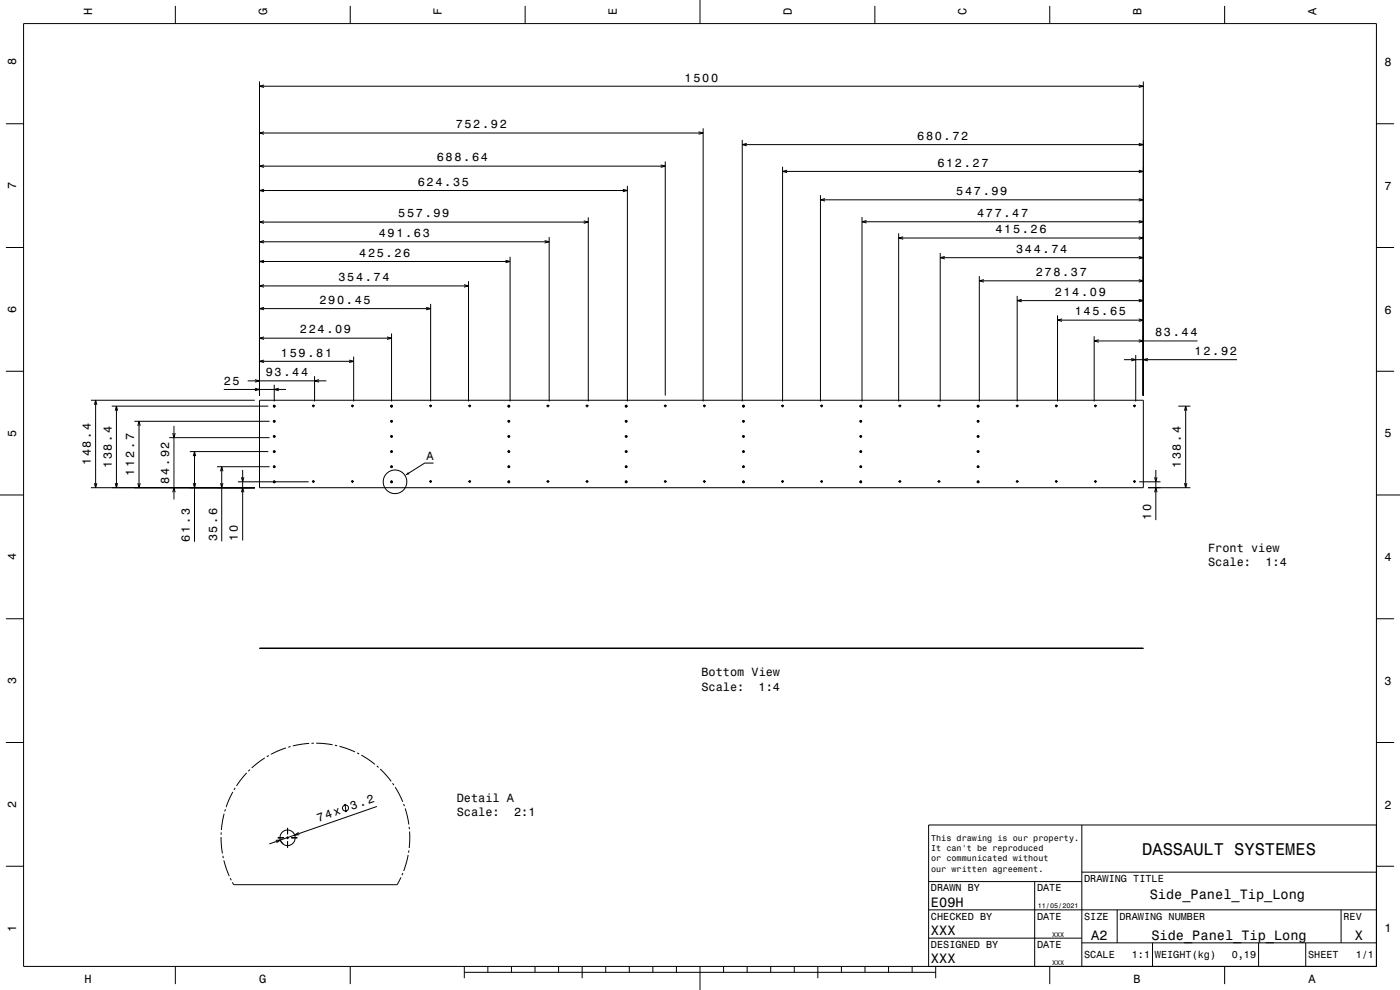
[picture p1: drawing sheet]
<svg xmlns="http://www.w3.org/2000/svg" width="594mm" height="420mm" viewBox="0 0 594 420" stroke-linecap="round" stroke-linejoin="round" font-family="sans-serif">
<g fill="none" stroke="#000" stroke-width=".42">
<path d="M10 10h574v400h-574zM74.4 2.5v7.5M148.6 2.5v7.5M222.8 2.5v7.5M297 0v10M371.2 2.5v7.5M445.4 2.5v7.5M519.6 2.5v7.5M110.1 34.6v133.2M110.1 36.6h375M112 36.1l-1.9 .5 1.9 .5M483.2 36.1l1.9 .5-1.9 .5"/>
<path d="M485.1 34.6v133.2M2.5 52.5h7.5M110.1 56.4h188.2M112 55.9l-1.9 .5 1.9 .6M296.4 55.9l1.9 .5-1.9 .6M298.3 54.4v115.9M314.9 59.4v110.9M584 52.5h7.5M110.1 70.5h172.2M112 70l-1.9 .5 1.9 .5M266.2 78.8v91.5M280.3 70l2 .5-2 .5"/>
<path d="M282.3 68.5v99.3M314.9 61.4h170.2M316.9 60.8l-2 .6 2 .5M332 70.7v99.6M332 72.7h153.1M334 72.2l-2 .5 2 .5M483.2 72.2l1.9 .5-1.9 .5M483.2 60.8l1.9 .6-1.9 .5M110.1 94.2h139.5M110.1 80.8h156.1M112 93.7l-1.9 .5 1.9 .5M112 80.3l-1.9 .5 1.9 .5"/>
<path d="M247.7 93.7l1.9 .5-1.9 .5M249.6 92.2v78.1M264.3 80.3l1.9 .5-1.9 .5M348.1 82.8v87.5M348.1 84.8h137M350 84.3l-1.9 .5 1.9 .5M365.7 92.1v78.2M365.7 94.1h119.4M367.7 93.6l-2 .5 2 .5M381.3 99v71.3M483.2 93.6l1.9 .5-1.9 .5M483.2 84.3l1.9 .5-1.9 .5"/>
<path d="M2.5 105h7.5M110.1 110.9h106.3M110.1 102.6h122.9M112 110.4l-1.9 .5 1.9 .6M112 102.1l-1.9 .5 1.9 .5M198.8 119.3v51M214.5 110.4l1.9 .5-1.9 .6M216.4 108.9v61.4M231.1 102.1l1.9 .5-1.9 .5M233 100.6v69.7M381.3 101h103.8M383.2 100.5l-1.9 .5 1.9 .5"/>
<path d="M398.9 107.3v63M398.9 109.3h86.2M400.9 108.8l-2 .5 2 .5M415.5 117.1v53.2M415.5 119.1h69.6M417.4 118.6l-1.9 .5 1.9 .6M483.2 118.6l1.9 .5-1.9 .6M483.2 108.8l1.9 .5-1.9 .5M483.2 100.5l1.9 .5-1.9 .5M584 105h7.5M110.1 130.9h72.6M110.1 121.3h88.7"/>
<path d="M112 130.4l-1.9 .5 1.9 .5M112 120.8l-1.9 .5 1.9 .5M180.8 130.4l1.9 .5-1.9 .5M182.7 128.9v41.4M196.9 120.8l1.9 .5-1.9 .5M431.6 125.5v44.8M431.6 127.5h53.5M433.5 127l-1.9 .5 1.9 .6M448.7 133.8v36.5M448.7 135.8h36.4M450.6 135.3l-1.9 .5 1.9 .5M483.2 135.3l1.9 .5-1.9 .5"/>
<path d="M483.2 127l1.9 .5-1.9 .6M2.5 157.5h7.5M110.1 153.3h40M110.1 143.5h56M112 152.8l-1.9 .5 1.9 .5M112 143l-1.9 .5 1.9 .5M133.5 159.6v10.7M148.1 152.8l2 .5-2 .5M150.1 151.3v19M164.2 143l1.9 .5-1.9 .5M166.1 141.5v28.8M464.2 142.6v27.7"/>
<path d="M464.2 144.6h43.9M466.2 144.1l-2 .5 2 .6M476.9 152.6h47.9M479.9 152.1l2 .5-2 .5M481.9 150.6v19.7M483.2 144.1l1.9 .5-1.9 .6M487 152.1l-1.9 .5 1.9 .5M584 157.5h7.5M38.6 169.8h69.5M40.1 171.7l.5-1.9 .5 1.9M40.6 169.8v37.1M47.4 172.3h66.4"/>
<path d="M48.9 174.2l.5-1.9 .5 1.9M49.4 172.3v34.6M57 178.7h57.4M59 178.7v28.2M95 165.2h26.4M105.1 161.6h33.4M108.2 164.7l1.9 .5-1.9 .5M108.2 161.1l1.9 .5-1.9 .5M110.1 169.8h375v37.1h-375zM115.8 178.7h1.1M115.8 172.3h1.1M116.4 163.2v7.1"/>
<path d="M116.4 171.8v1M116.4 178.2v1.1M118.3 164.7l-1.9 .5 1.9 .5M132.4 172.3h1.1M132.7 172l.4-.1 .2 .4-.5-.4-.3 .4zM132.9 171.8v1M135.4 161.1l-1.9 .5 1.9 .5M149 172.3h1.1M149.1 172.3l.3-.4 .5 .4M149.5 171.8v1M165.6 178.7h1M165.6 172.3h1"/>
<path d="M166.1 171.8v1M166.1 178.2v1.1M182.2 172.3h1M182.3 172.3l.3-.4 .5 .4M182.7 171.8v1M198.8 172.3h1M198.9 172.3l.3-.4 .5 .4M199.3 171.8v1M215.4 178.7h1M215.4 172.3h1M215.9 171.8v1M215.9 178.2v1.1"/>
<path d="M232 172.3h1M232.1 172.3l.3-.4 .5 .4M232.5 171.8v1M248.6 172.3h1M248.7 172.3l.3-.4 .5 .4M249.1 171.8v1M265.2 178.7h1M265.2 172.3h1M265.7 171.8v1M265.7 178.2v1.1M281.7 172.3h1.1M281.9 172.3l.3-.4 .5 .4"/>
<path d="M282.3 171.8v1M298.3 172.3h1.1M298.6 172l.4-.1 .3 .4-.6-.4-.2 .4zM298.9 171.8v1M314.9 178.7h1.1M314.9 172.3h1.1M315.4 171.8v1M315.4 178.2v1.1M331.5 172.3h1.1M331.6 172.3l.3-.4 .5 .4M332 171.8v1M348.1 172.3h1"/>
<path d="M348.2 172.3l.3-.4 .5 .4M348.6 171.8v1M364.7 178.7h1M364.7 172.3h1M365.2 171.8v1M365.2 178.2v1.1M381.3 172.3h1M381.4 172.3l.3-.4 .5 .4M381.8 171.8v1M397.9 172.3h1M398 172.3l.3-.4 .5 .4M398.4 171.8v1"/>
<path d="M414.5 178.7h1M414.5 172.3h1M415 171.8v1M415 178.2v1.1M431.1 172.3h1M431.2 172.3l.3-.4 .5 .4M431.6 171.8v1M447.7 172.3h1M447.8 172.3l.3-.4 .5 .4M448.2 171.8v1M464.2 172.3h1.1M464.4 172.3l.3-.4 .5 .4"/>
<path d="M464.8 171.8v1M480.8 172.3h1.1M481 172.3l.2-.4 .6 .4M481.4 171.8v1M499.9 172.3h5.2M502.5 174.2l.6-1.9 .5 1.9M503.1 172.3v34.6M58.5 180.7l.5-2 .5 2M71.8 185.7h42.6M73.3 183.7l.5 2 .5-2M73.8 180.7v31.2M80.5 191.6h33.3"/>
<path d="M82 193.5l.5-1.9 .5 1.9M82.5 191.6v38.2M92.1 198h22.3M93.6 199.9l.5-1.9 .5 1.9M94.1 198v31.7M103 199.4v29.9M115.8 198h1.1M115.8 191.6h1.1M115.8 185.2h1.1M116.4 184.6v1.1M116.4 191.1v1M116.4 197.5v1"/>
<path d="M165.6 198h1M165.6 191.6h1M165.6 185.2h1M166.1 184.6v1.1M166.1 191.1v1M166.1 197.5v1M184 196.5h-3.8l-6.7 4.2M215.4 198h1M215.4 191.6h1M215.4 185.2h1M215.9 184.6v1.1M215.9 191.1v1"/>
<path d="M215.9 197.5v1M265.2 198h1M265.2 191.6h1M265.2 185.2h1M265.7 184.6v1.1M265.7 191.1v1M265.7 197.5v1M314.9 198h1.1M314.9 191.6h1.1M314.9 185.2h1.1M315.4 184.6v1.1M315.4 191.1v1"/>
<path d="M315.4 197.5v1M364.7 198h1M364.7 191.6h1M364.7 185.2h1M365.2 184.6v1.1M365.2 191.1v1M365.2 197.5v1M414.5 198h1M414.5 191.6h1M414.5 185.2h1M415 184.6v1.1M415 191.1v1"/>
<path d="M415 197.5v1M490.4 199.4v21.3M0 210h10M38.6 206.9h69.5M40.1 205l.5 1.9 .5-1.9M48.9 205l.5 1.9 .5-1.9M58.5 205l.5 1.9 .5-1.9M73.3 208.8l.5-1.9 .5 1.9M82 205l.5 1.9 .5-1.9M93.6 205l.5 1.9 .5-1.9M101 204.4h29.9M102.4 208.8l.6-1.9 .5 1.9"/>
<path d="M102.4 202.5l.6 1.9 .5-1.9M116.4 203.9v1.1M132.4 204.4h1.1M132.7 204.1l.4-.1 .2 .4-.5-.4-.3 .4zM132.9 203.9v1M149 204.4h1.1M149.2 204.1l.5-.1 .2 .4-.5-.4-.3 .4zM149.5 203.9v1M165.6 204.4h1M166.1 203.9v1.1M182.2 204.4h1M182.4 204.1l.5-.1 .2 .4-.5-.4-.3 .4z"/>
<path d="M182.7 203.9v1M198.8 204.4h1M199 204.1l.5-.1 .2 .4-.5-.4-.3 .4zM199.3 203.9v1M215.4 204.4h1M215.9 203.9v1.1M232 204.4h1M232.2 204.1l.4-.1 .3 .4-.5-.4-.3 .4zM232.5 203.9v1M248.6 204.4h1M248.8 204.1l.4-.1 .3 .4-.5-.4-.3 .4zM249.1 203.9v1"/>
<path d="M265.2 204.4h1M265.7 203.9v1.1M281.7 204.4h1.1M282 204.1l.4-.1 .3 .4-.5-.4-.3 .4zM282.3 203.9v1M298.3 204.4h1.1M298.6 204.1l.4-.1 .3 .4-.6-.4-.2 .4zM298.9 203.9v1M314.9 204.4h1.1M315.4 203.9v1.1M331.5 204.4h1.1M331.7 204.1l.5-.1 .2 .4-.5-.4-.3 .4z"/>
<path d="M332 203.9v1M348.1 204.4h1M348.3 204.1l.5-.1 .2 .4-.5-.4-.3 .4zM348.6 203.9v1M364.7 204.4h1M365.2 203.9v1.1M381.3 204.4h1M381.5 204.1l.5-.1 .2 .4-.5-.4-.3 .4zM381.8 203.9v1M397.9 204.4h1M398.1 204.1l.5-.1 .2 .4-.5-.4-.3 .4zM398.4 203.9v1"/>
<path d="M414.5 204.4h1M415 203.9v1.1M431.1 204.4h1M431.3 204.1l.4-.1 .3 .4-.5-.4-.3 .4zM431.6 203.9v1M447.7 204.4h1M447.9 204.1l.4-.1 .3 .4-.5-.4-.3 .4zM448.2 203.9v1M464.2 204.4h1.1M464.5 204.1l.4-.1 .3 .4-.5-.4-.3 .4zM464.8 203.9v1M480.8 204.4h1.1"/>
<path d="M481.1 204.1l.4-.1 .3 .4-.6-.4-.2 .4zM481.4 203.9v1M483.4 204.4h9M487.1 206.9h18M489.9 208.8l.5-1.9 .5 1.9M489.9 202.5l.5 1.9 .5-1.9M502.5 205l.6 1.9 .5-1.9M584 210h10M2.5 262.5h7.5M110.1 274.9l375 .2zM584 262.5h7.5M2.5 315h7.5"/>
<path d="M121.4 317.3l-6.5 2.7M123.3 316.7l-1 .3M131.2 315.4l-7 1.1M133.2 315.3h-1M134.2 315.3l6.9 .7M142.1 316.2l1 .2M144 316.6l6.6 2.4M151.5 319.4l.9 .5M584 315h7.5M98.8 336l-2.8 6.4M99.8 334.2l-.5 .9M104.7 327.9l-4.4 5.5"/>
<path d="M106.1 326.5l-.7 .7M112.3 321.6l-5.5 4.2M114.1 320.5l-.9 .5M153.3 320.4l5.8 3.9M159.8 324.9l.8 .7M161.3 326.2l4.7 5.3M166.6 332.3l.5 .8M167.7 334l3.2 6.2M93.8 355.1l.6 7M93.9 353.1l-.1 1M95.1 345.2l-1.2 6.9M95.6 343.3l-.2 1"/>
<path d="M117 356.5l2-.1-1.7 1.1M117.8 355.3h2.7M117.8 355.5h2.7M119 356.4l1.2 1.6M121.5 355.3h1M121.5 355.5h1M122 351.2v2.8M122 354.8v1.2M122 356.8v2.9M123.5 355.3h2.7M123.5 355.5h2.7M126.7 353.2l-1.7 1.1 2-.2"/>
<path d="M146.3 341l.5 3.6M159.9 342.1l-45.6 15.9M171.2 341.1l.4 .9M171.9 343l1.6 6.8M173.6 350.8l.1 1M173.8 352.8l-.2 7M459 350v60M584 350h-190v60M2.5 367.5h7.5M94.6 363.1l.2 1M95 365l2.3 6.6M97.7 372.5l.4 .9"/>
<path d="M170.1 372.2l-1.6 3.1h-69.4l-.5-1M170.9 370.4l-.4 .9M173.2 362.7l-1.9 6.8M173.5 360.8l-.2 .9M394 374h65M439 374v36M459 370h125M584 367.5h7.5M394 398h65M394 386h190M474 386v14M569 386v14"/>
<path d="M74.4 410v7.5M148.6 410v7.5M197 412.5h200M197 410v5M207 410v2.5M217 410v2.5M227 410v2.5M237 410v2.5M247 410v5M257 410v2.5M267 410v2.5M277 410v2.5"/>
<path d="M287 410v2.5M297 410v10M307 410v2.5M317 410v2.5M327 410v2.5M337 410v2.5M347 410v5M357 410v2.5M367 410v2.5M377 410v2.5M387 410v2.5M397 410v5"/>
<path d="M445.4 410v7.5M459 400h125M489 400v10M519.6 410v7.5M534 400v10M554 400v10"/>
<circle cx="116.4" cy="172.3" r=".4"/>
<circle cx="116.4" cy="178.7" r=".4"/>
<circle cx="166.1" cy="172.3" r=".4"/>
<circle cx="166.1" cy="178.7" r=".4"/>
<circle cx="215.9" cy="172.3" r=".4"/>
<circle cx="215.9" cy="178.7" r=".4"/>
<circle cx="265.7" cy="172.3" r=".4"/>
<circle cx="265.7" cy="178.7" r=".4"/>
<circle cx="315.4" cy="172.3" r=".4"/>
<circle cx="315.4" cy="178.7" r=".4"/>
<circle cx="365.2" cy="172.3" r=".4"/>
<circle cx="365.2" cy="178.7" r=".4"/>
<circle cx="415" cy="172.3" r=".4"/>
<circle cx="415" cy="178.7" r=".4"/>
<circle cx="116.4" cy="198" r=".4"/>
<circle cx="116.4" cy="191.6" r=".4"/>
<circle cx="116.4" cy="185.2" r=".4"/>
<circle cx="166.1" cy="198" r=".4"/>
<circle cx="166.1" cy="191.6" r=".4"/>
<circle cx="166.1" cy="185.2" r=".4"/>
<circle cx="215.9" cy="198" r=".4"/>
<circle cx="215.9" cy="191.6" r=".4"/>
<circle cx="215.9" cy="185.2" r=".4"/>
<circle cx="265.7" cy="198" r=".4"/>
<circle cx="265.7" cy="191.6" r=".4"/>
<circle cx="265.7" cy="185.2" r=".4"/>
<circle cx="315.4" cy="198" r=".4"/>
<circle cx="315.4" cy="191.6" r=".4"/>
<circle cx="315.4" cy="185.2" r=".4"/>
<circle cx="365.2" cy="198" r=".4"/>
<circle cx="365.2" cy="191.6" r=".4"/>
<circle cx="365.2" cy="185.2" r=".4"/>
<circle cx="415" cy="198" r=".4"/>
<circle cx="415" cy="191.6" r=".4"/>
<circle cx="415" cy="185.2" r=".4"/>
<circle cx="116.3" cy="204.4" r=".41"/>
<circle cx="166.1" cy="204.4" r=".41"/>
<circle cx="167.6" cy="204.4" r="5"/>
<circle cx="215.9" cy="204.4" r=".41"/>
<circle cx="265.7" cy="204.4" r=".41"/>
<circle cx="315.5" cy="204.4" r=".41"/>
<circle cx="365.2" cy="204.4" r=".41"/>
<circle cx="415" cy="204.4" r=".41"/>
<circle cx="122.1" cy="355.4" r="3.3"/>
<circle cx="146.6" cy="342.8" r="1.28"/>
</g>
<path d="M173.2 200.3l.5 .8-1.9 .6z" fill-rule="evenodd" fill="#000"/>
<text font-size="7.2" x="484.6" y="362.6">DASSAULT SYSTEMES</text>
<g font-size="5.8">
<text x="487.8" y="381.4">Side_Panel_Tip_Long</text>
<text x="395" y="384.6">E09H</text>
<text x="395" y="396.6">XXX</text>
<text x="463" y="398.6">A2</text>
<text x="488.5" y="398.6">Side_Panel_Tip_Long</text>
<text x="574.8" y="398.6">X</text>
<text x="395" y="408.6">XXX</text>
</g>
<g font-size="5">
<text x="39.1" y="6.5" transform="rotate(-90 39.1 6.5)">H</text>
<text x="113.3" y="6.5" transform="rotate(-90 113.3 6.5)">G</text>
<text x="187.5" y="6.5" transform="rotate(-90 187.5 6.5)">F</text>
<text x="261.7" y="6.5" transform="rotate(-90 261.7 6.5)">E</text>
<text x="335.9" y="6.5" transform="rotate(-90 335.9 6.5)">D</text>
<text x="410.1" y="6.5" transform="rotate(-90 410.1 6.5)">C</text>
<text x="484.3" y="6.5" transform="rotate(-90 484.3 6.5)">B</text>
<text x="558.5" y="6.5" transform="rotate(-90 558.5 6.5)">A</text>
<text x="6.8" y="27.8" transform="rotate(-90 6.8 27.8)">8</text>
<text x="587.5" y="28.1">8</text>
<text x="290.5" y="34.6">1500</text>
<text x="193.4" y="54.4">752.92</text>
<text x="389.2" y="59.4">680.72</text>
<text x="185.3" y="68.5">688.64</text>
<text x="397.7" y="70.7">612.27</text>
<text x="6.8" y="80.3" transform="rotate(-90 6.8 80.3)">7</text>
<text x="177.3" y="78.8">624.35</text>
<text x="405.7" y="82.8">547.99</text>
<text x="587.5" y="80.6">7</text>
<text x="169" y="92.2">557.99</text>
<text x="414.6" y="92.1">477.47</text>
<text x="160.7" y="100.6">491.63</text>
<text x="422.3" y="99">415.26</text>
<text x="431.2" y="107.3">344.74</text>
<text x="152.4" y="108.9">425.26</text>
<text x="143.6" y="119.3">354.74</text>
<text x="439.4" y="117.1">278.37</text>
<text x="447.5" y="125.5">214.09</text>
<text x="135.6" y="128.9">290.45</text>
<text x="6.8" y="132.8" transform="rotate(-90 6.8 132.8)">6</text>
<text x="456" y="133.8">145.65</text>
<text x="587.5" y="133.1">6</text>
<text x="127.3" y="141.5">224.09</text>
<text x="490.1" y="142.6">83.44</text>
<text x="119.2" y="151.3">159.81</text>
<text x="506.9" y="150.6">12.92</text>
<text x="112.8" y="159.6">93.44</text>
<text x="95" y="163.2">25</text>
<text x="6.8" y="185.3" transform="rotate(-90 6.8 185.3)">5</text>
<text x="587.5" y="185.6">5</text>
<text x="38.6" y="197.3" transform="rotate(-90 38.6 197.3)">148.4</text>
<text x="180.9" y="195.3">A</text>
<text x="47.4" y="198.6" transform="rotate(-90 47.4 198.6)">138.4</text>
<text x="57" y="201.8" transform="rotate(-90 57 201.8)">112.7</text>
<text x="501.1" y="198.6" transform="rotate(-90 501.1 198.6)">138.4</text>
<text x="71.8" y="205.3" transform="rotate(-90 71.8 205.3)">84.92</text>
<text x="488.4" y="220.7" transform="rotate(-90 488.4 220.7)">10</text>
<text x="80.5" y="229.8" transform="rotate(-90 80.5 229.8)">61.3</text>
<text x="92.1" y="229.7" transform="rotate(-90 92.1 229.7)">35.6</text>
<text x="101" y="229.3" transform="rotate(-90 101 229.3)">10</text>
<text x="6.8" y="237.8" transform="rotate(-90 6.8 237.8)">4</text>
<text x="512.6" y="234.3">Front view</text>
<text x="587.5" y="238.1">4</text>
<text x="512.6" y="240.3">Scale:</text>
<text x="536.9" y="240.3">1:4</text>
<text x="297.6" y="287">Bottom View</text>
<text x="6.8" y="290.3" transform="rotate(-90 6.8 290.3)">3</text>
<text x="297.6" y="293">Scale:</text>
<text x="321.9" y="293">1:4</text>
<text x="587.5" y="290.6">3</text>
<text x="193.8" y="340.2">Detail A</text>
<text x="6.8" y="342.8" transform="rotate(-90 6.8 342.8)">2</text>
<text x="149.3" y="343.7" transform="rotate(-19 149.3 343.7)">3.2</text>
<text x="193.8" y="346.2">Scale:</text>
<text x="218.1" y="346.2">2:1</text>
<text x="587.5" y="343.1">2</text>
<text x="135.1" y="348.7" transform="rotate(-19 135.1 348.7)">74x</text>
<text x="6.8" y="395.3" transform="rotate(-90 6.8 395.3)">1</text>
<text x="587.5" y="395.6">1</text>
<text x="35.8" y="416.8">H</text>
<text x="110" y="416.8">G</text>
<text x="481" y="416.8">B</text>
<text x="555.2" y="416.8">A</text>
</g>
<g font-size="4.3">
<text x="460" y="374.2">DRAWING TITLE</text>
<text x="395" y="378.2">DRAWN BY</text>
<text x="440" y="378.2">DATE</text>
<text x="395" y="390.2">CHECKED BY</text>
<text x="440" y="390.2">DATE</text>
<text x="460" y="390.2">SIZE</text>
<text x="475" y="390.2">DRAWING NUMBER</text>
<text x="570" y="390.2">REV</text>
<text x="395" y="402.2">DESIGNED BY</text>
<text x="440" y="402.2">DATE</text>
<text x="460" y="406.6">SCALE</text>
<text x="480.2" y="406.6">1:1</text>
<text x="490" y="406.6">WEIGHT(kg)</text>
<text x="522.6" y="406.6">0,19</text>
<text x="555" y="406.6">SHEET</text>
<text x="575.2" y="406.6">1/1</text>
</g>
<g font-size="3.6">
<text x="395.1" y="356.8">This drawing is our property.</text>
<text x="395.1" y="361.2">It can't be reproduced</text>
<text x="395.1" y="365.5">or communicated without</text>
<text x="395.1" y="369.8">our written agreement.</text>
</g>
<g font-size="2.9">
<text x="440.3" y="385.3">11/05/2021</text>
<text x="446.4" y="397.3">XXX</text>
<text x="446.4" y="409.3">XXX</text>
</g>
</svg>
